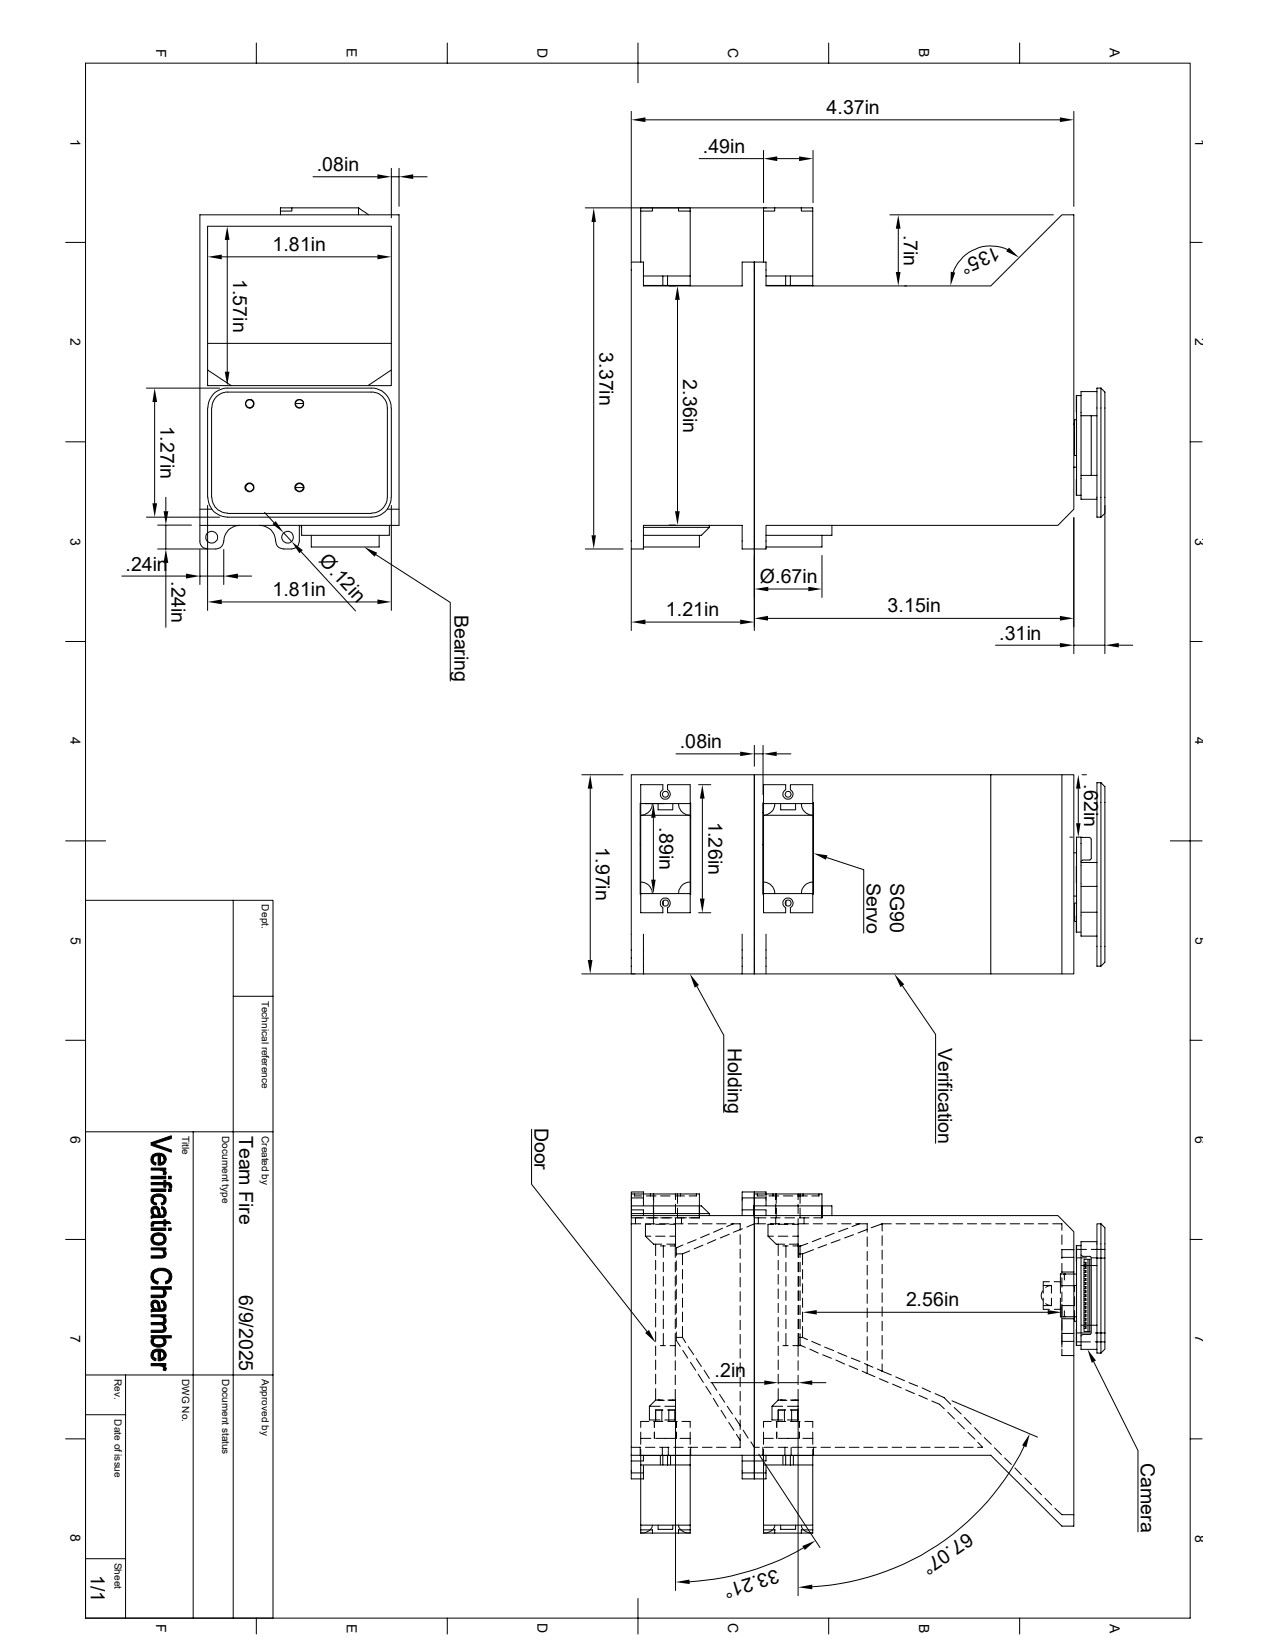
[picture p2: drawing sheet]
<svg xmlns="http://www.w3.org/2000/svg" width="216mm" height="279mm" viewBox="0 0 216 279" stroke-linecap="round" stroke-linejoin="round" font-family="sans-serif">
<g fill="none" stroke="#000" stroke-width=".17">
<path d="M14.6 10.8h188v264.7h-188zM43.6 7.3v3.5M76.2 7.3v3.5M107.5 19v25.5M108.6 7.3v6.8M141.1 7.3v3.5M173.6 7.3v3.5M182.8 19v16.1M35.3 38.5h31.3v27.2h-31.3zM49.7 35.4v.5h-1.9v.7M53.3 30.1h11M61 35.4h-13.2v.5"/>
<path d="M61 35.4l1.8 1.2M61 35.4v1.2M66.6 28.7v8.4M66.6 30.1h1.3M67.9 28.7v6.4M70.4 30.1h2.3M99.7 35.4h30.8M101.1 37.8v53.3M109.1 35.9v-.5h2v.5h-2v8.7M109.9 20.4h70.6M117.5 35.9h-2v-.5h2v13.3M119 27h11"/>
<path d="M130 25.6v8.9M131.9 35.4h-1.9v.5M131.9 35.4v.5h-1.9v8.7M131.9 35.4h4.5M132.3 27h3.8M136.4 35.4h2v13.3M136.4 35.4v.5h2M138.4 25.6v8.9M151.5 36.6h27.9M153 38.9v7.4M11.2 41.3h3.4M35.3 58.5h31.3"/>
<path d="M37.8 43.7h26.5M38.7 40.9v22.4M109.6 47h3.3v1.6M109.6 48.6h3.3M112.9 47h.8M113.7 48.6h3.8M115.4 51.1v35.9M117.5 47h-3.8v1.6h-.8M128.4 46v-1.4h2v4.1h38.3l12.1-12.1h2v50.1l-2.7 2.8h-49.7v4h-2v-1.4M128.4 46v-1.4h-2v4.1h-16.8v-4.1h-2.1v48.9h2.1v-4h16.8v4h2v-1.4M128.4 46v46.1M130.4 47h3.4v1.6"/>
<path d="M130.4 48.6h3.4M133.8 47h.8M134.6 48.6h3.8M138.4 47h-3.8v1.6h-.8M154 48.7h.4M171.6 42.5a6.9 6.9 0 0 0-9.3 3.9M202.6 41.3h2.1M11.2 75.2h3.4M24.9 66.1h12.5M26.3 68.5v17.2M35.3 63l4.1 2.7M35.3 69.5v15.2"/>
<path d="M36 69.5v15.2M36.1 69.5a2.67 2.67 0 0 1 2.7-2.7h24.4a2.68 2.68 0 0 1 2.8 2.7v15.2a2.75 2.75 0 0 1-2.8 2.7M42.5 68a.72 .72 0 0 1 .7 .7 .72 .72 0 0 1-.7 .8M50.3 68.7h1.4M66.6 69.5a3.3 3.3 0 0 0-3.4-3.4h-24.4a3.3 3.3 0 0 0-3.4 3.4M66.6 69.5v15.2M66.6 63l-3.9 2.7M182.8 79.5h.5M182.8 72.2h.2M183.3 67.4v16.9M183.3 71.5h-.3v6.1h.3M184.1 67.4h-.8v2.7"/>
<path d="M184.1 70.8h2.7M185.8 70.8v10.1M186.8 66.7h-2.7v18.3h2.7M187.5 66.1l.6 .7v20.6l-.6 .7M187.5 66.1v22M187.5 66.1h-.7v22h.7M202.6 75.2h2.1M20.7 98.1h11M24.9 88.1h12.5M26.8 89.4h5.8M28.2 84.7v2.3M28.2 89.4v4.1"/>
<path d="M28.2 95.8v11M34 89.5h33.9v-52.9h-33.9v55.5a1.3 1.3 0 0 0 1.3 1.4M34 86.7h2M34 93.6v5.9M34 98.1h4.1M35.3 86.1v17.8M36.1 84.7a2.75 2.75 0 0 0 2.7 2.7M38.1 93.6v5.9M38.8 87.4h24.4M40.5 98.1h2.3M40.8 89.5a2.75 2.75 0 0 0-2.7 2.9l-.3 .5a1.15 1.15 0 0 1-1.1 .6h-9.9M43.1 82.7a.71 .71 0 0 0-1.1-.2 .71 .71 0 0 0 .2 1.2"/>
<path d="M44.2 89.5a2.61 2.61 0 0 1 2.7 2.6M45 87.2l1.7 1.8M48.3 90.7l1.4 1.5M50.3 83h1.4M50.4 83.4a.7 .7 0 0 1 .5-1.1 .7 .7 0 0 1 .6 1.1M51 89.5v2.6a1.3 1.3 0 0 1-1.3 1.4h-1.4a1.3 1.3 0 0 1-1.4-1.4M51.3 93.9l9.2 10.1M51.4 89.8h.1M51.3 89.5v.3M51.4 89.5v1.6h14.9v-1.6M53 91.1v2h11.6v-2M64 94.4l12.7 8.2v13.4"/>
<path d="M66 86.7h1.9M66.6 84.7a3.3 3.3 0 0 1-3.4 3.4h-24.4a3.3 3.3 0 0 1-3.4-3.4M66.6 86.1v17.8M99.7 93.5h6.4M107.5 93.6v13.8M109.6 89.8h11.2M113.9 89.4h1.1M119.1 91.1v2h-9.5M120.8 89.5v.3l-1.4 1.3h-9.8M128.4 93.6v13.8M140 91.1v2h-9.6M140 94.6v7.1"/>
<path d="M141.6 89.5v1.6h-11.2M182.8 88.1v23.2M183.3 81.7v2.6h.8M184.1 80.9h2.7M188.1 86.1v25.2M11.2 109.2h3.4M37.8 102.5h26.5M109.9 105.9h16.1M130.8 105.3h49.7M130.8 100.3h6.8M169.5 109.9h11M182.8 109.9h5.3"/>
<path d="M190.5 109.9h2.4M202.6 109.2h2.1M99.1 131.9h7M100.5 134.3v29.1M109 138.3h.1M109.1 136.8h8.4M109.1 136.7v15.6M109.8 136.8h3.4M111.3 139.2v10.6M112.1 136.8v1.1h2.5v-1.1M115.1 128.4h10.9M115.5 136.8a2.02 2.02 0 0 0 2 2v-5.2h-3.8v.9a.85 .85 0 0 1 .2 1.2 .85 .85 0 0 1-1.3 0 .85 .85 0 0 1 .3-1.2v-.9h-3.8v5.2a2.02 2.02 0 0 0 2-2"/>
<path d="M117.5 136.7v15.6M117.6 139.1l-.1 .1M119 133.6h2M119.6 136v17M128.4 126.9v3.6M128.4 128.4h1.5M129.9 138.3h.1M129.9 126.9v8.4M130 136.8h8.4M130 136.7h-.1v15.6h.1M132.2 128.4h2.5M132.9 136.8v1.1h2.6v-1.1"/>
<path d="M136.4 136.8a2.03 2.03 0 0 0 2 2v-5.2h-3.8v.9a.85 .85 0 0 1 .2 1.2 .85 .85 0 0 1-1.3 0 .85 .85 0 0 1 .3-1.2v-.9h-3.8v5.2a2.03 2.03 0 0 0 1.9-2M138.4 136.7h.1v15.6h-.1M138.5 139h-.1M168.7 131.9v33.9h12.1M168.7 131.9h-40.3v27.1M168.7 131.9h12.1M180.8 131.9h2v33.9h-2zM183.6 134.3v5.9M184.2 131.9h.8M186.8 133.3h.7v31.2h-.7zM187.5 133.3l.6 .6v29.9l-.6 .7M11.2 143.2h6.8"/>
<path d="M14.6 153.3h31.9v122.2M39.7 153.3v122.2M109 143.8h.1M109.1 150.2v5.2h3.8v-.8a.87 .87 0 0 1-.3-1.4 .87 .87 0 0 1 1.3 0 .87 .87 0 0 1-.2 1.4v.8h3.8v-5.2M109.1 152.1h8.4M109.1 150.2a1.95 1.95 0 0 1 2 1.9M109.1 150.2v-11.4h8.4v11.4M109.6 159v6.8M112.9 153.4v.7M117.5 150.2a1.95 1.95 0 0 0-2 1.9M119 155.4h2M126.4 159v6.8"/>
<path d="M128.4 159v-27.1h-20.9v33.9h2.1M128.4 159v4.1M129.9 143.8h.1M130 150.2a1.95 1.95 0 0 1 1.9 1.9M130 150.2v-11.4h8.4v11.4M130 150.2v5.2h3.8v-.8a.87 .87 0 0 1-.3-1.4 .87 .87 0 0 1 1.4 0 .87 .87 0 0 1-.3 1.4v.8h3.8v-5.2M130 152.1h8.4M130.4 159v6.8M133.8 153.4v.7M138.4 150.2a1.95 1.95 0 0 0-2 1.9M140.8 146l6.3 2.1v10.8M182.2 142.5h.4"/>
<path d="M182.8 152.6h.5M182.8 145.2h.5M183.3 147.5v2.7M183.3 156v2.7h.8M183.3 158.7v-16.2h.8v16.9h2.7M183.3 153.8h-.3v3.1h.3M184.1 155.3h2.7M184.1 146.9h2.7M184.1 150.9h2.7M184.1 142.6h1.4M184.3 146.5l-.2 .2M185.5 142.6l.3 .3v3.3l-.3 .2h-1.2"/>
<path d="M199.3 143.2h5.4M11.2 177.1h3.4M39.7 169.6h6.8M99.1 165.8h9M118.7 167.9l4.5 8.4v13.1M128.4 165.8h40.3M128.4 163.1v2.7M128.4 165.8h-18.8M153.6 167.8l5.7 8.3v18.5M202.6 177.1h2.1M14.6 192.7h31.9M25.7 194.6l3.5 1.2v.4l-3.5-1.2z"/>
<path d="M25.7 194.6l3.5-1.2v.4l-3 1zM25.7 198.9h2.5v.3h-.3v.4l-.3-.3-1.9-.1zM26 196.6l.1 1.1 .5 .3-.1 .4a1.03 1.03 0 0 1-.5-1.8zM26.1 196.6a1.7 1.7 0 0 1 1.8 0v.8l-.1-.5-.5-.1-.1 1.6h-.3v-1.7l-.6 .2-.2 .3v.2zM27.3 196.8v1.2l.6-.3v-1.1l.3 .4a1.03 1.03 0 0 1-.9 1.4h-.1zM27.9 199.2l.2 .1 .2 .4-.1 .4-.4-.2zM32.9 192.7v82.8M90.5 192.3v9.3l19.7 25.1M11.2 211h3.4M25.7 213.8h2l.2-.2 .1-.8a.8 .8 0 0 1 .2 1 .8 .8 0 0 1-.9 .4h-1.6zM25.7 200.3h2.5v.4h-2.5zM25.7 202.4h2.5v.4h-2.5z"/>
<path d="M25.7 209.1h2.5v.4h-2.5zM25.7 219.1h3.5v.4h-1.3v1.3v-1l-.2-.2-.2-.1h-1.8zM25.7 212.5h2.5v.3h-.3v.3l-.3-.2-.3-.1h-1.6zM25.7 201.3h2.2v-.3h.3v.3l.7 .1-.1 .6a.27 .27 0 0 0-.1-.3 .27 .27 0 0 0-.3 0h-.2v.4h-.3v-.4h-2.2zM25.9 208.1l.2-.1 .1 .7-.5 .1v-.5zM25.9 210.3l.1-.1 .1 .8a.98 .98 0 0 0 1.5 .5l.3-.3v-1a1.07 1.07 0 0 1 .2 1.3 1.07 1.07 0 0 1-1.3 .5 1.04 1.04 0 0 1-1-.6 1.04 1.04 0 0 1 .1-1.1zM25.9 205.6l.3-.2h.4l.4 .3v1.2v-.1a1.02 1.02 0 0 0-.6-1h-.1a.31 .31 0 0 0-.3 .4v.7a1.08 1.08 0 0 1-.1-1.3zM25.9 203.7l.1-.1 .1 .9 .1 .2 .5 .2-.1 .3a.88 .88 0 0 1-.8-.5 .88 .88 0 0 1 .1-1zM26 216.4h.1a2.25 2.25 0 0 1 2.9 .2 1.25 1.25 0 0 1-.2 1.7v-1a1.1 1.1 0 0 0-1.2-1 1.27 1.27 0 0 0-1.5 1l-.1 .9a1.39 1.39 0 0 1 0-1.8zM26 206.2l.1 .8zM26.1 206.5l.3 .4h.6l.1-1.2 .1 .8a.37 .37 0 0 0 .4 .4 .37 .37 0 0 0 .3-.4v-.9a1.07 1.07 0 0 1-.1 1.7h-1.7l-.4 .1v-.3l.4-.1zM26.1 210.1a1.71 1.71 0 0 1 1.8 .1v.8a1.02 1.02 0 0 0-1.7-.4l-.1 .4z"/>
<path d="M26.1 217.3a.94 .94 0 0 0 .9 .9l-.2 .5-.8-.5zM26.1 208h1.8v-.3h.3v.3h.6l.3 .3h-.9v.4h-.3v-.4h-1.4l-.3 .1-.1 .2zM26.2 203.5a1.42 1.42 0 0 1 2.1 .7l-.1 .4-.2 .4-.1-.7a.72 .72 0 0 0-1-.6l-.6 .1-.2 .5-.1-.7zM27.5 205.4l.4 .2v.8v-.4l-.4-.2zM27.9 212.8v.6zM27.9 219.5l.3 .2a.84 .84 0 0 1-.3 1.1zM27.9 204.3l.1 .7-.5 .1-.1-.3 .5-.2zM28.7 200.3h.5v.4h-.5zM28.7 202.4h.5v.4h-.5zM28.7 209.1h.5v.4h-.5zM28.8 217.3v1l-.6 .3v-.4l.4-.2 .2-.4zM28.9 201.4l.3 .3v.6h-.4z"/>
<path d="M107.5 206.6v41.2M107.5 208.4h1.6M107.5 204h2.1M107.5 206h2.1M107.5 207h20.9M108 203.3v.3h1.3M109.3 207.3h-1.8v-4h11.6v4M109.6 205.2v-2.3h-2.1v2.5M109.6 206v1M109.6 207.3h-1.4v1.1M109.9 210.5h.9M109.9 208.4h1.6"/>
<path d="M110.1 203.6h1.6M110.1 207.3h1.6M110.4 207.3h1.7M110.7 203.3v.3M110.8 208.4h-.9v2.1l1.4 1.3h1.4M111.3 203.3v1M111.3 205v1.6M111.3 207.5v.9M111.3 203.3v1.6M111.3 205.7v1.6M111.6 210.5h1.6M111.6 208.4h1.6"/>
<path d="M111.6 211.8v2M111.6 214.6v1.6M111.6 217v1.7M111.6 219.5v1.6M112.3 208.4h1.6M112.4 212.1h.9M112.5 203.6h1.6M112.5 207.3h1.6M112.8 207.3h1.6M112.9 212.1v2M112.9 214.9v1.6M112.9 217.3v1.7"/>
<path d="M112.9 219.8v1.6M114 210.5h1M114 208.4h1M114.1 212.1h.9M114.7 208.4h1.6M114.9 203.6h1.6M114.9 207.3h1.6M115 211.8v2.3M115 214.9v1.6M115 217.3v1.7M115 219.8v1.6M115 210.5v1.3h-1.5"/>
<path d="M115 203.3v1M115 205v1.6M115 207.5v3M115.1 213.5h1.1M115.1 214.7v1.6M115.1 217.1v1.6M115.1 219.5v1.6M115.3 207.3h1.6M115.4 203.3v1.6M115.4 205.7v1.6M115.9 203.3v.3M116 207.3v1.1"/>
<path d="M116.2 213.5v1.8M116.2 216.2v1.6M116.2 218.6v1.6M116.3 212l-1.2 .5v1.3M117.2 208.4h1.6M117.3 207.3h1.8M117.4 213l-1.2 .5M117.7 207.3h1.4M118.5 211.1l-1.4 .6M118.6 203.3v.3h-1.3M119.6 208.4h1.6M119.7 212l-1.5 .6"/>
<path d="M120.8 206.6h-13.3v-1.2l11.9-.1 1.4 1.3v.4M120.8 210.1l-1.5 .6M121.9 211.1l-1.5 .6M122 208.4h1.6M123 209.1l-1.5 .7M124.2 210.1l-1.6 .7M124.5 208.4h1.5v1M124.9 208.4l-1.2 .4M126 210.2v1.7M126 212.7v1.5M126 215.1v1.6M126 217.5v1.6"/>
<path d="M126 219.9v1.7M126.4 204h4M126.4 206h4M126.4 209.2l-1.5 .6M128.4 207v-1.7h13.2v1.7M128.4 207.3h.7M128.9 203.3v.3h1.3M129.1 207.3h1.3M129.1 207.3v1.1M130.3 208.4h-1.9l-1.2 .5M130.4 205.2v-2.3h-2v1.4v-1.4h-2v4.1M130.4 206v1"/>
<path d="M130.8 210.5h.9M130.9 203.6h1.7M131.1 208.4h1.7M131.2 207.3h1.6M131.6 203.3v.3M131.7 208.4h-.9v2.1l1.4 1.3h1.4M132.1 203.3v1M132.1 205v1.6M132.1 207.5v.9M132.2 203.3v1.6M132.2 205.7v1.6M132.5 210.5h1.7"/>
<path d="M132.5 208.4h1.7M132.5 211.8v2M132.5 214.6v1.6M132.5 217v1.7M132.5 219.5v1.6M133.3 212.1h.9M133.4 203.6h1.6M133.6 208.4h1.6M133.6 207.3h1.7M133.8 212.1v2M133.8 214.9v1.6M133.8 217.3v1.7"/>
<path d="M133.8 219.8v1.6M134.4 211.8h1.5M135 210.5h.9M135 208.4h.9M135 212.1h.9M135.8 203.6h1.7M135.9 210.5v1.3M135.9 203.3v1M135.9 205v1.6M135.9 207.5v3M135.9 211.8v2.3M135.9 214.9v1.6"/>
<path d="M135.9 217.3v1.7M135.9 219.8v1.6M136 214.9v1.6M136 217.3v1.7M136 219.8v1.6M136 213.5h.7M136 208.4h1.7M136.1 207.3h1.7M136.2 203.3v1.6M136.2 205.7v1.6M136.2 214.9v1.6M136.2 217.3v1.7"/>
<path d="M136.2 219.8v1.6M136.4 212.1h-.4v2M136.7 213.5v1.8M136.7 216.2v1.6M136.7 218.6v1.6M136.7 203.3v.3M136.9 207.3v1.1M137.5 211.7l-1.3 .5v1.9M138.5 208.4h1.5M138.5 212.8l-1.8 .7M138.6 207.3h1.4v-4h-11.6v44.5M139.4 203.3v.3h-1.2"/>
<path d="M139.8 210.8l-1.5 .6M140.8 211.9l-1.5 .6M140.8 208.4h1.7M142 210l-1.5 .6M143 211.1l-1.5 .5M143.3 208.4h1.6M144.4 209.1l-1.6 .6M145.3 210.2l-1.5 .6M145.7 208.4h2v1.4M146.3 208.4l-1.2 .4M147.6 209.3l-1.5 .6M147.7 210.6v1.6"/>
<path d="M147.7 213.1v1.5M147.7 215.4v1.7M147.7 217.9v1.6M150.2 208.4h1.6M150.2 208.4l-1.9 .6M150.2 208.4v1.2M150.2 210.4v1.6M150.2 212.9v1.5M150.2 215.3v1.6M150.2 217.7v1.6M152.6 208.4h1.6M155 208.4h1.6"/>
<path d="M157.4 208.4h1.6M159.8 208.4h1.7M162.3 208.4h1.6M164.7 208.4h1.6M167.1 208.4h1.6M169.5 208.4h1.7M172 208.4h1.6M174.4 208.4h1.6M176.8 208.4h1.6M177.5 219.8a1.42 1.42 0 0 0 0 1.6M177.6 218.9h1.4M178.7 218.2h-1.1v2"/>
<path d="M179 218.9v1.3M179 218.9l-.6 .1-.3 .2M179.2 208.4h1.6v1.1M179.5 218.2h1.1M180.6 216.9h.1M180.7 218.2l-.1 .2M180.8 210.3v1.6M180.8 212.7v1.6M180.8 215.1v1.6M180.8 217.6v1.6M180.8 216.6h2M180.8 212.8h2"/>
<path d="M180.8 214.1h2M180.8 218.9h2M181.4 216.9h-.8v3.3M181.4 216.9l-.2 .1v.9M181.4 216.9h1.9M183.3 212.7h1.7M183.3 214.2h1.7M183.3 212.1v17M183.3 218.9h-.3v1M184.1 212.1h-.8v2.7M184.1 212.1v17M184.1 213.6l.2 .3"/>
<path d="M184.1 215.5h2.7M184.3 213.9h1.3l.2 .3M184.6 219.8h.3v.3h-.3M184.6 219h.3v.4h-.3M184.6 218.4h.3v.3h-.3M184.6 217.7h.3v.3h-.3M184.6 217h.3v.3h-.3M184.6 216.3h.3v.4h-.3M184.6 215.6h.3v.4h-.3M184.6 214.9h.3v.4h-.3M184.8 214.9v.4M184.8 215.6v.4"/>
<path d="M184.8 216.3v.4M184.8 217v.3M184.8 217.7v.3M184.8 218.4v.3M184.8 219v.4M184.8 219.8v.3M185.3 214.4v12.3M185.5 214.4h-.9v12.3h.9M185.5 214.4h.1M185.5 214.4v12.3M185.8 212.7h2.3M185.8 214.2h1"/>
<path d="M185.8 214.2v12.7l-.2 .3h-1.3M186.8 211.4h-2.7v.7M186.8 214.2h1.3M187.5 208.4l.6 .6v17.9M187.5 208.4v22M187.5 208.4h-.7v22h.7M202.6 211h2.1M14.6 234.1h31.9M21.4 234.1v41.4M25.7 226.5h1.7a.38 .38 0 0 0 .5-.4l.1-.5a.7 .7 0 0 1 .2 .8 .7 .7 0 0 1-.7 .5h-1.8zM25.7 220.5h1.6a.41 .41 0 0 0 .6-.4v.7l-.3 .1h-1.9zM25.7 225.2h1.8l.4-.2v1.1a.55 .55 0 0 0-.7-.5h-1.5z"/>
<path d="M25.7 227.4h3.5v.4h-1.3v.6a1.08 1.08 0 0 0-1.7-.4l-.1 .2v-.4h-.4zM25.7 223.9h2.5v.3h-.3v.3l-.3-.2-.4-.1h-1.5zM25.7 232.2h2.5v.3h-.3v.5a.72 .72 0 0 0-.8-.5h-1.4zM25.9 227.9l.1-.1 .1 .6a.85 .85 0 0 0 1.1 .5l.7-.2v-.9a.93 .93 0 0 1 .2 1.1 .93 .93 0 0 1-1 .5 1.04 1.04 0 0 1-1.3-1.3zM25.9 221.6l.4-.2 .6 .1 .2 .2-.1 1.2-.1-.5a.46 .46 0 0 0-.2-.6 .46 .46 0 0 0-.6 .2l-.1 .8a1.03 1.03 0 0 1-.1-1.2zM26 230l.1 1 .5 .3-.1 .4a.99 .99 0 0 1-.5-1.7zM26 227.8h.1v.6zM26 230a1.78 1.78 0 0 1 1.9 0v.7l-.1-.4-.5-.2-.1 1.6h-.3v-1.6l-.6 .1-.2 .3v.3zM26 222.2l.1 .7zM26.1 222.4l.2 .4 .7 .1 .1-1.2 .1 .7a.38 .38 0 0 0 .4 .5 .38 .38 0 0 0 .3-.5v-.8l.3 .2a.93 .93 0 0 1 0 1 .93 .93 0 0 1-.9 .5h-1.1l-.5 .1v-.4l.4-.1zM27.3 230.1v1.2l.4-.1 .2-.3v-.9a.83 .83 0 0 1 0 1.4l-.1 .2-.6 .1zM27.5 221.4l.4 .2v.7v-.3l-.4-.2z"/>
<path d="M27.9 232.5l.4 .5-.1 .4-.4-.1zM27.9 224.2v.6zM28 224.2a.74 .74 0 0 1-.1 1.3zM110.6 239.4h1.8M111.6 238.4l-1 1v2.4h1.8M111.6 238.4h.5M111.6 221.9v1.6M111.6 224.3v1.6M111.6 226.7v1.7M111.6 229.2v1.6M111.6 231.6v1.6M111.6 234v1.6"/>
<path d="M111.6 236.4v2M112.1 238.4h1M112.1 238.4h.8M112.4 229.1h.9M112.9 222.2v1.6M112.9 224.6v1.6M112.9 227v2.1M113.2 239.4h1.8M113.7 238.4h1.3h-1.1M114.1 229.1h.9M115 236.6v2.8M115 222.2v1.6"/>
<path d="M115 224.6v1.6M115 227v3.9M115 231.7v1.6M115 234.1v1.7M115 239.4v31.4M115.1 227.7h1.1M115.1 226.8v1.4l.7 1M115.1 222v1.6M115.1 224.4v1.6M116.2 227.7l.6 .9M116.2 221v1.6M116.2 223.4v1.6"/>
<path d="M116.2 225.8v1.9M116.2 229.9l.9 1.3M117.2 229.3l.9 1.3M117.6 231.9l.8 1.4M118.5 231.3l.9 1.4M118.9 234l.9 1.4M119.9 233.3l.9 1.4M120.2 236.1l.9 1.3M121 235.4h9.1M121.2 235.4l.8 1.3M121.5 238.1l.8 1.4M122.5 237.4l.9 1.4"/>
<path d="M123.8 239.4l.9 1.3M126 222.3v1.6M126 224.8v1.6M126 227.2v1.7M126 229.7v1.5M126 232v1.6M126 234.5v1.6M126 236.9v1.6M126 239.4v1.5M131.4 239.4h1.9M132.5 238.4l-1.1 1v2.4h1.9M132.5 238.4h.4"/>
<path d="M132.5 221.9v1.6M132.5 224.3v1.6M132.5 226.7v1.7M132.5 229.2v1.6M132.5 231.6v1.6M132.5 234v1.6M132.5 236.4v2M132.5 235.4h3.4M132.9 238.4h1.1M132.9 238.4h.9M133.3 229.1h.9M133.8 222.2v1.6"/>
<path d="M133.8 224.6v1.6M133.8 227v2.1M134.1 239.4h1.8M134.6 238.4h1.3h-1.1M135 229.1h.9M135.9 238.4v1M135.9 238.4h.1M135.9 222.2v1.6M135.9 224.6v1.6M135.9 227v3.9M135.9 231.7v1.6M135.9 234.1v1.7"/>
<path d="M135.9 236.6v1.8M135.9 239.4v32.3M136 222.2v1.6M136 224.6v1.6M136 227v2.1h.4M136 227.7h.7M136.2 227.1v1.9l.9 .4M136.2 222.2v1.6M136.2 224.6v1.7M136.7 227.7l.8 .4M136.7 221v1.6M136.7 223.4v1.6"/>
<path d="M136.7 225.8v1.9M137.9 229.7l1.4 .7M138.2 228.4l1.5 .6M138.3 235.4h2.3M139.1 223.4h39.3M140.1 230.7l1.5 .6M140.4 229.4l1.5 .6M142.3 231.6l1.5 .6M142.7 230.3l1.5 .6M144.6 232.5l1.4 .7M144.9 231.2l1.5 .6M146.8 233.5l.9 .3"/>
<path d="M147.2 232.2l1.4 .6M147.7 233.8l1.3 .6M147.7 220.3v1.6M147.7 222.7v1.6M147.7 225.1v1.7M147.7 227.6v1.6M147.7 230v1.6M147.7 232.4v1.4M149.4 233.1l.8 .4M149.7 234.7l1.5 .7M150.2 233.5l1.6 .6M150.2 220.1v1.6"/>
<path d="M150.2 222.5v1.6M150.2 225v1.6M150.2 227.4v1.6M150.2 229.8v1.6M150.2 232.2v1.3M152 235.7l1.5 .6M152.5 234.4l1.5 .7M154.2 236.6l1.5 .7M154.8 235.4l1.5 .6M156.5 237.6l1.4 .6M157 236.3l1.5 .7M158.7 238.5l1.3 .6 .8 .8"/>
<path d="M159.2 237.3l1.5 .7 1.2 1.1M162.1 238.5l14.6 6.2M162.5 239.6l1.2 1.1M177.6 221v1.9h1.1M177.6 222.3h1.4M178.1 222l.3 .2 .6 .1M179 221v1.3M179.5 222.9h1.1M180.6 221v3.2h.8M180.6 222.7l.1 .2M180.6 224.2h.1M180.8 222.3h2"/>
<path d="M180.8 220v1.6M180.8 222v7.4M180.8 229.7v1.1h2M180.8 224.5h2M180.8 227h2M180.8 228.4h2M181.2 223.2v1h.2M181.4 224.2h1.9M183 223.1v1.9h.3M183 220.8v1.5M183.3 226.9h2.4M183.3 228.5h2.4"/>
<path d="M183.3 226.4v2.7h.8M184.1 229.1v.6h2.7M184.1 225.6h2.7M184.3 227.2l-.2 .3M184.6 220.4h.3v.4h-.3M184.6 221.1h.3v.3h-.3M184.6 221.8h.3v.3h-.3M184.6 222.4h.3v.4h-.3M184.6 223.1h.3v.3h-.3M184.6 223.8h.3v.3h-.3M184.6 224.5h.3v.3h-.3M184.6 225.1h.3v.4h-.3"/>
<path d="M184.6 225.8h.3v.4h-.3M184.8 220.4v.4M184.8 221.1v.3M184.8 221.8v.3M184.8 222.4v.4M184.8 223.1v.3M184.8 223.8v.3M184.8 224.5v.3M184.8 225.1v.4M184.8 225.8v.4M185.5 226.7h.1M186.2 231.9l7.6 15.1v13.8"/>
<path d="M186.5 226.9h1.6M186.5 228.5h1.6M188.1 226.9v2.8l-.6 .7M11.2 245h3.4M14.6 240.9h6.8M107.5 247.8h61.2l12.1 12h2v-50.1l-2.7-2.7h-51.7v40.8M107.5 247.8v4h2.1v-2.3M107.5 246.4h1.6M107.5 248.8h2.1M107.5 250.8h2.1M109 246.4v1.4M109.1 243.8v2.1"/>
<path d="M109.1 246.8v2.6M109.1 247.8h3.8v1.6h-3.8M109.1 249.4v11.6M109.1 244.9h1.7M109.6 247.8v.9M109.9 246.4h1.6M110.5 242h-1.4v1M111.1 259.7a1.75 1.75 0 0 1-2 1.3M111.3 242h1.6M111.4 242v1M111.4 243.8v1.1M111.6 240.1h1.3z"/>
<path d="M111.6 240.1v1.9M111.6 244.9h3.4M112.1 259.7v.7h2.5v-.7M112.3 246.4h1.6M112.4 247.8v1.6M112.7 240.1v1.9M112.8 246.4v1.4M112.9 249.4h.8M112.9 247.8h.8M113.2 241.8h1.8M113.7 249.4h3.8M113.7 240.1h1.2z"/>
<path d="M113.7 242h1.6M113.8 246.4v1.4M113.9 240.1v1.9M114.2 247.8v1.6M114.7 246.4h1.6M114.9 240.1v1.9M115.2 242v1M115.2 243.8v1.1M115.5 259.7a1.75 1.75 0 0 0 2 1.3M115.8 244.9h1.7M116.1 242h1.4v1M117.2 246.4h1.6"/>
<path d="M117.5 243.8v2.1M117.5 249.4v10.3h-8.4M117.5 247.8h-3.8v1.6M117.5 246.8v2.6M117.5 259.7v1.3M117.6 246.4v1.4M119.6 246.4h1.6M122 246.4h1.6M122.8 240.1l.8 1.4M124.1 242.2l.9 1.3M125.2 241.4l.9 1.4M125.4 244.2l.6 1v1.2h-1.5"/>
<path d="M126 241.8v1.6M126 244.2v1M126.4 247.8v4h4v-2.3M126.4 248.8h4M126.4 250.8h4M126.5 243.5l.9 1.4M127.8 245.5l.6 .9h.9M128.4 247.8v4M129.2 247.6l10.4 15.9M129.9 246.4v1.4M130 243.8v2.1M130 246.8v2.6"/>
<path d="M130 247.8h3.8v1.6h-3.8M130 249.4v11.6M130 244.9h1.7M130.1 246.4h1.6M130.4 247.8v.9M131.3 242h-1.3v1M131.9 259.7a1.73 1.73 0 0 1-1.9 1.3M132.2 242h1.6M132.2 242v1M132.2 243.8v1.1M132.5 240.1h1.3zM132.5 246.4h1.6"/>
<path d="M132.5 240.1v1.9M132.5 244.9h3.4M132.9 259.7v.7h2.6v-.7M133.3 247.8v1.6M133.6 240.1v1.9M133.6 246.4v1.4M133.8 249.4h.8M133.8 247.8h.8M134.1 241.8h1.8M134.6 242h1.6M134.6 249.4h3.8M134.6 240.1h1.2z"/>
<path d="M134.7 246.4v1.4M134.8 240.1v1.9M134.9 246.4h1.7M135.1 247.8v1.6M135.8 240.1v1.9M136.1 242v1M136.1 243.8v1.1M136.4 259.7a1.74 1.74 0 0 0 2 1.3M136.7 244.9h1.7M137 242h1.4v1M137.4 246.4h1.6M138.4 243.8v2.1"/>
<path d="M138.4 249.4v10.3h-8.4M138.4 247.8h-3.8v1.6M138.4 246.8v2.6M138.4 259.7v1.3M138.5 246.4v1.4M139.8 246.4h1.6M142.2 246.4h1.6M144.6 246.4h1.7M147.1 246.4h1.5M149.5 246.4h1.6M151.9 246.4h1.6M154.3 246.4h1.7"/>
<path d="M156.8 246.4h1.6M159.2 246.4h1.6M161.4 240.5l1.1 1.1M161.6 246.4h1.6M163.1 242.1l1.1 1.2M164.1 246.4h1.6M164.2 241.3l1.2 1.2M164.8 243.9l1.2 1.1M165.9 243.1l1.1 1.1M166.5 245.6l.8 .8h-.8M167.6 244.8l1.2 1.1M169.3 246.5l1.2 1.2"/>
<path d="M171.1 248.2l1.1 1.1M172.8 249.9l1.1 1.2M174.4 246.3a42.7 42.7 0 0 1-36.1 23.9M174.5 251.6l1.1 1.2M176.2 253.4l1.1 1.1M177.9 255.1l1.2 1.1M179.6 256.8l1.2 1.1h2M202.6 245h2.1M14.6 265.4h6.8M43.6 275.5v2.7M76.2 275.5v2.7M108.6 272.2v6"/>
<path d="M109.1 260.5h2v.5M109.1 261h8.4M117.5 260.5h-2v.5M130 260.5h2l-.1 .5M130 261h8.4M136.8 263.5a44.2 44.2 0 0 1-19.4 5.8M138.4 260.5h-2v.5M141.1 275.5v2.7M173.6 275.5v2.7"/>
<circle cx="42.5" cy="68.7" r=".73"/>
<circle cx="42.5" cy="68.7" r=".67"/>
<circle cx="51" cy="68.7" r=".73"/>
<circle cx="51" cy="68.7" r=".69"/>
<circle cx="36" cy="91.5" r=".99"/>
<circle cx="42.5" cy="83" r=".74"/>
<circle cx="42.5" cy="83" r=".66"/>
<circle cx="49" cy="91.5" r=".98"/>
<circle cx="51" cy="83" r=".68"/>
<circle cx="51" cy="83" r=".76"/>
<circle cx="113.3" cy="135.2" r=".51"/>
<circle cx="134.2" cy="135.2" r=".51"/>
<circle cx="113.3" cy="153.8" r=".52"/>
<circle cx="134.2" cy="153.8" r=".52"/>
</g>
<g fill="#000">
<path d="M107.5 20.4l2.4-.4v.8zM180.5 20l2.3 .4-2.3 .4zM64.3 29.7l2.3 .4-2.3 .4zM67.9 30.1l2.5-.4v.8zM101.1 35.4l.4 2.4h-.8zM130 27l2.3-.4v.8zM136.1 26.6l2.3 .4-2.3 .4zM153 36.6l.3 2.3h-.8zM35.3 43.7l2.5-.4v.9zM38.7 38.5l.4 2.4h-.8zM64.3 43.3l2.3 .4-2.3 .5zM115.4 48.7l.3 2.4h-.8z"/>
<path d="M152.5 46.3h.8l-.3 2.4zM161.9 46.3l.7 .1-.8 2.3zM171.8 42.2l1.7 1.7-2.2-1.1zM26.3 66.1l.5 2.4h-.8zM38.3 63.3h.8l-.4 2.4zM26 85.7h.8l-.5 2.4zM27.9 87h.8l-.5 2.4zM28.2 93.5l.5 2.3h-.8zM31.7 97.7l2.3 .4-2.3 .4zM38.1 98.1l2.4-.4v.8zM46.4 89.2l.5-.5 1.4 2zM49.7 92.2l1.9 1.5-.6 .5z"/>
<path d="M62 93.1l2.2 1-.4 .7zM100.7 91.1h.8l-.4 2.4zM114.9 87h.8l-.3 2.4zM128.4 100.3l2.4-.4v.8zM137.6 99.9l2.4 .4-2.4 .4zM35.3 102.5l2.5-.4v.8zM64.3 102.1l2.3 .4-2.3 .4zM107.5 105.9l2.4-.4v.8zM126 105.5l2.4 .4-2.4 .4zM128.4 105.3l2.4-.4v.8zM180.5 104.9l2.3 .4-2.3 .4zM180.5 109.5l2.3 .4-2.3 .3z"/>
<path d="M188.1 109.9l2.4-.4v.7zM100.5 131.9l.4 2.4h-.8zM111.3 136.8l.3 2.4h-.7zM119.6 133.6l.4 2.4h-.8zM126 128l2.4 .4-2.4 .3zM129.9 128.4l2.3-.4v.7zM183.6 131.9l.4 2.4h-.8zM110.9 149.8h.7l-.3 2.3zM119.2 153h.8l-.4 2.4zM138.5 145.3l2.4 .3-.3 .8zM183.2 140.2h.8l-.4 2.3zM100.1 163.4h.8l-.4 2.4z"/>
<path d="M117.5 165.8l1.5 1.9-.7 .4zM152.3 165.8l1.7 1.8-.7 .5zM109.9 226.9l.6-.5 1.1 2.2zM130.1 235l2.4 .4-2.4 .4zM135.9 235.4l2.4-.4v.8zM136.7 223.4l2.4-.3v.7zM178.4 223.1l2.4 .3-2.4 .4zM185.2 229.7l1.4 1.9-.7 .4zM175.3 244.1l-.5 2.3-.8-.3zM115 269.4l2.4-.5v.8zM136.6 263.2l2.3-.9-1.9 1.6zM135.9 270.3l2.4-.5v.8z"/>
<path d="M26 196.6l.1 1.1 .5 .3-.1 .4a1.03 1.03 0 0 1-.5-1.8z" fill-rule="evenodd"/>
<path d="M26.1 196.6a1.7 1.7 0 0 1 1.8 0v.8l-.1-.5-.5-.1-.1 1.6h-.3v-1.7l-.6 .2-.2 .3v.2z" fill-rule="evenodd"/>
<path d="M25.7 198.9h2.5v.3h-.3v.4l-.3-.3-1.9-.1z" fill-rule="evenodd"/>
<path d="M27.3 196.8v1.2l.6-.3v-1.1l.3 .4a1.03 1.03 0 0 1-.9 1.4h-.1z" fill-rule="evenodd"/>
<path d="M27.9 199.2l.2 .1 .2 .4-.1 .4-.4-.2z" fill-rule="evenodd"/>
<path d="M25.7 194.6l3.5 1.2v.4l-3.5-1.2z" fill-rule="evenodd"/>
<path d="M25.7 194.6l3.5-1.2v.4l-3 1z" fill-rule="evenodd"/>
<path d="M26 206.2l.1 .8z" fill-rule="evenodd"/>
<path d="M25.9 208.1l.2-.1 .1 .7-.5 .1v-.5z" fill-rule="evenodd"/>
<path d="M25.9 203.7l.1-.1 .1 .9 .1 .2 .5 .2-.1 .3a.88 .88 0 0 1-.8-.5 .88 .88 0 0 1 .1-1z" fill-rule="evenodd"/>
<path d="M26.1 217.3a.94 .94 0 0 0 .9 .9l-.2 .5-.8-.5z" fill-rule="evenodd"/>
<path d="M25.9 205.6l.3-.2h.4l.4 .3v1.2v-.1a1.02 1.02 0 0 0-.6-1h-.1a.31 .31 0 0 0-.3 .4v.7a1.08 1.08 0 0 1-.1-1.3z" fill-rule="evenodd"/>
<path d="M27.5 205.4l.4 .2v.8v-.4l-.4-.2z" fill-rule="evenodd"/>
<path d="M26.1 210.1a1.71 1.71 0 0 1 1.8 .1v.8a1.02 1.02 0 0 0-1.7-.4l-.1 .4z" fill-rule="evenodd"/>
<path d="M27.9 204.3l.1 .7-.5 .1-.1-.3 .5-.2z" fill-rule="evenodd"/>
<path d="M27.9 212.8v.6z" fill-rule="evenodd"/>
<path d="M25.7 212.5h2.5v.3h-.3v.3l-.3-.2-.3-.1h-1.6z" fill-rule="evenodd"/>
<path d="M26.2 203.5a1.42 1.42 0 0 1 2.1 .7l-.1 .4-.2 .4-.1-.7a.72 .72 0 0 0-1-.6l-.6 .1-.2 .5-.1-.7z" fill-rule="evenodd"/>
<path d="M26.1 206.5l.3 .4h.6l.1-1.2 .1 .8a.37 .37 0 0 0 .4 .4 .37 .37 0 0 0 .3-.4v-.9a1.07 1.07 0 0 1-.1 1.7h-1.7l-.4 .1v-.3l.4-.1z" fill-rule="evenodd"/>
<path d="M25.9 210.3l.1-.1 .1 .8a.98 .98 0 0 0 1.5 .5l.3-.3v-1a1.07 1.07 0 0 1 .2 1.3 1.07 1.07 0 0 1-1.3 .5 1.04 1.04 0 0 1-1-.6 1.04 1.04 0 0 1 .1-1.1z" fill-rule="evenodd"/>
<path d="M25.7 213.8h2l.2-.2 .1-.8a.8 .8 0 0 1 .2 1 .8 .8 0 0 1-.9 .4h-1.6z" fill-rule="evenodd"/>
<path d="M28.8 217.3v1l-.6 .3v-.4l.4-.2 .2-.4z" fill-rule="evenodd"/>
<path d="M25.7 201.3h2.2v-.3h.3v.3l.7 .1-.1 .6a.27 .27 0 0 0-.1-.3 .27 .27 0 0 0-.3 0h-.2v.4h-.3v-.4h-2.2z" fill-rule="evenodd"/>
<path d="M26.1 208h1.8v-.3h.3v.3h.6l.3 .3h-.9v.4h-.3v-.4h-1.4l-.3 .1-.1 .2z" fill-rule="evenodd"/>
<path d="M25.7 219.1h3.5v.4h-1.3v1.3v-1l-.2-.2-.2-.1h-1.8z" fill-rule="evenodd"/>
<path d="M28.9 201.4l.3 .3v.6h-.4z" fill-rule="evenodd"/>
<path d="M26 216.4h.1a2.25 2.25 0 0 1 2.9 .2 1.25 1.25 0 0 1-.2 1.7v-1a1.1 1.1 0 0 0-1.2-1 1.27 1.27 0 0 0-1.5 1l-.1 .9a1.39 1.39 0 0 1 0-1.8z" fill-rule="evenodd"/>
<path d="M26 222.2l.1 .7z" fill-rule="evenodd"/>
<path d="M26 227.8h.1v.6z" fill-rule="evenodd"/>
<path d="M26 230l.1 1 .5 .3-.1 .4a.99 .99 0 0 1-.5-1.7z" fill-rule="evenodd"/>
<path d="M25.9 221.6l.4-.2 .6 .1 .2 .2-.1 1.2-.1-.5a.46 .46 0 0 0-.2-.6 .46 .46 0 0 0-.6 .2l-.1 .8a1.03 1.03 0 0 1-.1-1.2z" fill-rule="evenodd"/>
<path d="M25.7 220.5h1.6a.41 .41 0 0 0 .6-.4v.7l-.3 .1h-1.9z" fill-rule="evenodd"/>
<path d="M27.5 221.4l.4 .2v.7v-.3l-.4-.2z" fill-rule="evenodd"/>
<path d="M25.7 225.2h1.8l.4-.2v1.1a.55 .55 0 0 0-.7-.5h-1.5z" fill-rule="evenodd"/>
<path d="M26 230a1.78 1.78 0 0 1 1.9 0v.7l-.1-.4-.5-.2-.1 1.6h-.3v-1.6l-.6 .1-.2 .3v.3z" fill-rule="evenodd"/>
<path d="M27.9 224.2v.6z" fill-rule="evenodd"/>
<path d="M25.7 223.9h2.5v.3h-.3v.3l-.3-.2-.4-.1h-1.5z" fill-rule="evenodd"/>
<path d="M25.7 232.2h2.5v.3h-.3v.5a.72 .72 0 0 0-.8-.5h-1.4z" fill-rule="evenodd"/>
<path d="M27.9 219.5l.3 .2a.84 .84 0 0 1-.3 1.1z" fill-rule="evenodd"/>
<path d="M26.1 222.4l.2 .4 .7 .1 .1-1.2 .1 .7a.38 .38 0 0 0 .4 .5 .38 .38 0 0 0 .3-.5v-.8l.3 .2a.93 .93 0 0 1 0 1 .93 .93 0 0 1-.9 .5h-1.1l-.5 .1v-.4l.4-.1z" fill-rule="evenodd"/>
<path d="M28 224.2a.74 .74 0 0 1-.1 1.3z" fill-rule="evenodd"/>
<path d="M25.7 226.5h1.7a.38 .38 0 0 0 .5-.4l.1-.5a.7 .7 0 0 1 .2 .8 .7 .7 0 0 1-.7 .5h-1.8z" fill-rule="evenodd"/>
<path d="M25.9 227.9l.1-.1 .1 .6a.85 .85 0 0 0 1.1 .5l.7-.2v-.9a.93 .93 0 0 1 .2 1.1 .93 .93 0 0 1-1 .5 1.04 1.04 0 0 1-1.3-1.3z" fill-rule="evenodd"/>
<path d="M27.3 230.1v1.2l.4-.1 .2-.3v-.9a.83 .83 0 0 1 0 1.4l-.1 .2-.6 .1z" fill-rule="evenodd"/>
<path d="M27.9 232.5l.4 .5-.1 .4-.4-.1z" fill-rule="evenodd"/>
<path d="M25.7 227.4h3.5v.4h-1.3v.6a1.08 1.08 0 0 0-1.7-.4l-.1 .2v-.4h-.4z" fill-rule="evenodd"/>
</g>
<path d="M25.7 200.5h2.5" fill="none" stroke="#000" stroke-width=".42"/>
<path d="M28.7 200.3h.5v.4h-.5zM28.7 202.4h.5v.4h-.5zM28.7 209.1h.5v.4h-.5z" fill="#000"/>
<path d="M25.7 202.6h2.5M25.7 209.3h2.5" fill="none" stroke="#000" stroke-width=".38"/>
<g font-size="3.3">
<text x="140.7" y="19.4">4.37in</text>
<text x="53.9" y="29.1">.08in</text>
<text x="119.7" y="26">.49in</text>
<text x="153.9" y="40" transform="rotate(90 153.9 40)">.7in</text>
<text x="169.7" y="41.9" transform="rotate(158 169.7 41.9)">135°</text>
<text x="39.7" y="47.5" transform="rotate(90 39.7 47.5)">1.57in</text>
<text x="46.4" y="42.8">1.81in</text>
<text x="102.1" y="60" transform="rotate(90 102.1 60)">3.37in</text>
<text x="116.3" y="64.6" transform="rotate(90 116.3 64.6)">2.36in</text>
<text x="27.3" y="72.5" transform="rotate(90 27.3 72.5)">1.27in</text>
<text x="54.2" y="95.6" transform="rotate(47 54.2 95.6)">Ø.12in</text>
<text x="21.4" y="97.2">.24in</text>
<text x="29.2" y="98.9" transform="rotate(90 29.2 98.9)">.24in</text>
<text x="46.4" y="101.5">1.81in</text>
<text x="129.4" y="99.3">Ø.67in</text>
<text x="77.4" y="104.7" transform="rotate(90 77.4 104.7)">Bearing</text>
<text x="113.4" y="104.9">1.21in</text>
<text x="151.1" y="104.3">3.15in</text>
<text x="170.1" y="108.9">.31in</text>
<text x="115.7" y="127.3">.08in</text>
<text x="184.6" y="133.6" transform="rotate(90 184.6 133.6)">.62in</text>
<text x="112.3" y="140.8" transform="rotate(90 112.3 140.8)">.89in</text>
<text x="120.6" y="139.9" transform="rotate(90 120.6 139.9)">1.26in</text>
<text x="101.5" y="144.3" transform="rotate(90 101.5 144.3)">1.97in</text>
<text x="147.5" y="150.3" transform="rotate(90 147.5 150.3)">Servo</text>
<text x="151.6" y="150.3" transform="rotate(90 151.6 150.3)">SG90</text>
<text x="124" y="178.4" transform="rotate(90 124 178.4)">Holding</text>
<text x="159.8" y="178.4" transform="rotate(90 159.8 178.4)">Verification</text>
<text x="40.7" y="193.4" transform="rotate(90 40.7 193.4)">Team Fire</text>
<text x="91" y="192" transform="rotate(90 91 192)">Door</text>
<text x="40.7" y="220.5" transform="rotate(90 40.7 220.5)">6/9/2025</text>
<text x="154.3" y="222.4">2.56in</text>
<text x="121.7" y="234.5">.2in</text>
<text x="194.2" y="249.1" transform="rotate(90 194.2 249.1)">Camera</text>
<text x="164.7" y="260.8" transform="rotate(146 164.7 260.8)">67.07°</text>
<text x="15.5" y="268.1" transform="rotate(90 15.5 268.1)">1/1</text>
<text x="132.3" y="267.2" transform="rotate(163 132.3 267.2)">33.21°</text>
</g>
<g font-size="2.4">
<text x="26.6" y="8.3" transform="rotate(90 26.6 8.3)">F</text>
<text x="59.1" y="8.3" transform="rotate(90 59.1 8.3)">E</text>
<text x="91.5" y="8.2" transform="rotate(90 91.5 8.2)">D</text>
<text x="124" y="8.2" transform="rotate(90 124 8.2)">C</text>
<text x="156.5" y="8.3" transform="rotate(90 156.5 8.3)">B</text>
<text x="189" y="8.3" transform="rotate(90 189 8.3)">A</text>
<text x="12" y="23.7" transform="rotate(90 12 23.7)">1</text>
<text x="203.5" y="23.7" transform="rotate(90 203.5 23.7)">1</text>
<text x="12" y="57.6" transform="rotate(90 12 57.6)">2</text>
<text x="203.5" y="57.6" transform="rotate(90 203.5 57.6)">2</text>
<text x="12" y="91.5" transform="rotate(90 12 91.5)">3</text>
<text x="203.5" y="91.6" transform="rotate(90 203.5 91.6)">3</text>
<text x="12" y="125.5" transform="rotate(90 12 125.5)">4</text>
<text x="203.5" y="125.5" transform="rotate(90 203.5 125.5)">4</text>
<text x="12.1" y="159.5" transform="rotate(90 12.1 159.5)">5</text>
<text x="203.5" y="159.5" transform="rotate(90 203.5 159.5)">5</text>
<text x="12" y="193.4" transform="rotate(90 12 193.4)">6</text>
<text x="203.5" y="193.4" transform="rotate(90 203.5 193.4)">6</text>
<text x="12" y="227.4" transform="rotate(90 12 227.4)">7</text>
<text x="203.5" y="227.4" transform="rotate(90 203.5 227.4)">7</text>
<text x="12" y="261.2" transform="rotate(90 12 261.2)">8</text>
<text x="203.5" y="261.3" transform="rotate(90 203.5 261.3)">8</text>
<text x="26.6" y="276.5" transform="rotate(90 26.6 276.5)">F</text>
<text x="59.1" y="276.4" transform="rotate(90 59.1 276.4)">E</text>
<text x="91.5" y="276.4" transform="rotate(90 91.5 276.4)">D</text>
<text x="124" y="276.4" transform="rotate(90 124 276.4)">C</text>
<text x="156.5" y="276.4" transform="rotate(90 156.5 276.4)">B</text>
<text x="189" y="276.4" transform="rotate(90 189 276.4)">A</text>
</g>
<g font-size="1.7">
<text x="44.6" y="154" transform="rotate(90 44.6 154)">Dept.</text>
<text x="44.6" y="170.4" transform="rotate(90 44.6 170.4)">Technical reference</text>
<text x="31" y="193.4" transform="rotate(90 31 193.4)">Title</text>
<text x="37.8" y="193.4" transform="rotate(90 37.8 193.4)">Document type</text>
<text x="44.6" y="193.4" transform="rotate(90 44.6 193.4)">Created by</text>
<text x="19.5" y="234.8" transform="rotate(90 19.5 234.8)">Rev.</text>
<text x="31" y="234.8" transform="rotate(90 31 234.8)">DWG No.</text>
<text x="37.8" y="234.8" transform="rotate(90 37.8 234.8)">Document status</text>
<text x="44.6" y="234.9" transform="rotate(90 44.6 234.9)">Approved by</text>
<text x="19.5" y="241.7" transform="rotate(90 19.5 241.7)">Date of issue</text>
<text x="19.5" y="266.1" transform="rotate(90 19.5 266.1)">Sheet</text>
</g>
</svg>
